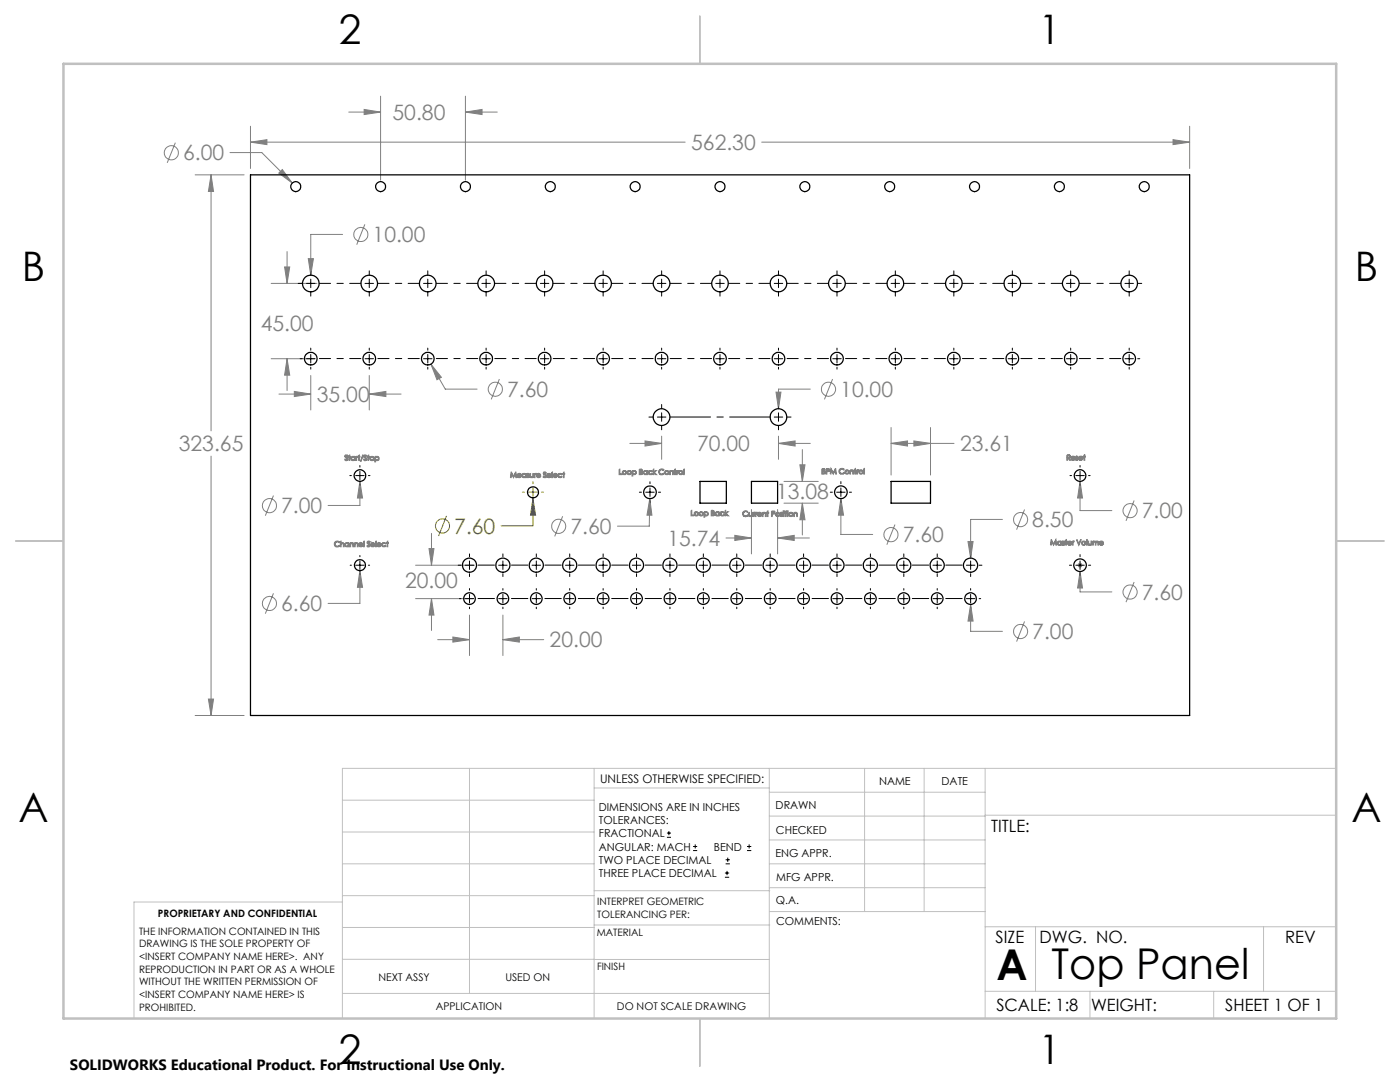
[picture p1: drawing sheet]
<svg xmlns="http://www.w3.org/2000/svg" width="279mm" height="216mm" viewBox="0 0 279 216" stroke-linecap="round" stroke-linejoin="round" font-family="sans-serif">
<g fill="none" stroke="#808080" stroke-width=".2">
<path d="M76 19.2v16.7M92.9 19.2v16.7M35 28.5l-1.6 4M38.9 34.9h9.8M42.1 34.9l.5 3.3h-1zM42.1 34.9v51.1M45.9 30.4h6.3l6.1 6.1M50 28.4l3.3-.5v1zM50 25.2v8.4M50 28.4h86.7M55.6 34.5l.7-.7 2 2.7zM69.6 22.4h6.4"/>
<path d="M72.7 21.8l3.3 .6-3.3 .5zM92.9 22.4l3.3-.6v1.1zM92.9 22.4h6.3M152 28.4h85.4M234.1 27.9l3.3 .5-3.3 .5zM237.4 25.2v8.4M54.1 56.6h9.2M56.8 53.3h1l-.5 3.3zM57.3 50.2v6.4M61.5 51.6h1l-.5 3.3zM68.4 46.8h-6.4v8.1M72.8 44.8l-1.6 4"/>
<path d="M54.1 71.6h8.8M55.7 78.6h6.3M57.3 71.6l.5 3.3h-1zM57.3 71.6v6.3M58.7 78.1l3.3 .5-3.3 .5zM62 74.9v6.9M73.7 78.6l3.3-.5v1zM73.7 74.9v6.9M73.7 78.6h6.3M86 72.7l2.1 2.6-.9 .5zM86 72.7l2.9 4.9h6.3M99.7 75.6l-1.7 4.1"/>
<path d="M154.9 78.2h1l-.5 3.4zM161.7 77.6h-6.3v4M166.2 75.6l-1.7 4.1M42.1 91v51.8M54.6 98.9l-1.6 4M71.8 96.1l.6 3.3h-1.1zM71.8 96.1v4.8h-6.3M125.7 88.5h6.3M128.7 88l3.3 .5-3.3 .5zM129.7 99.5l.4 3.3h-1zM129.7 99.5l-.1 5.5h-6.4M132 87v4.7"/>
<path d="M155.4 88.5l3.3-.5v1zM155.4 87v4.7M155.4 88.5h6.3M156.5 96.1h6.8M159.6 92.7h1.1l-.6 3.4zM160.1 89.7v6.4M167.8 99.5l.5 3.3h-1zM167.8 99.5v7.1h6.4M177.8 88.5l3.3-.5v1zM177.8 88.5h12.6M177.8 85.3v9.5M182.4 88l3.3 .5-3.3 .5z"/>
<path d="M185.7 85.3v9.5M215.5 96.1l.5 3.3h-.9zM215.5 96.1v5.8h6.4M226.3 99.9l-1.6 4M54.6 118.4l-1.6 4M71.8 113.9l.6 3.3h-1.1zM71.8 113.9v6.5h-6.3M82.9 112.8h11.8M82.9 119.5h11.5M85.6 109.5h1l-.5 3.3zM86.1 119.5l.5 3.2h-1zM86.1 106.4v6.4"/>
<path d="M86.1 119.5v6.3M112.3 103l-1.6 4M144.9 107.4h5.1M146.6 106.8l3.4 .6-3.4 .4zM150 101.7v8.8M155.2 107.4l3.3-.6v1zM155.2 101.7v8.8M155.2 107.4h6.3M156.5 100.4h6.8M160.1 100.4l.6 3.3h-1.1zM160.1 100.4v6.4M178.6 104.7l-1.6 4"/>
<path d="M193.2 108.1h1l-.5 3.3zM200.1 103.6h-6.4v7.8M204.5 101.7l-1.6 4M215.1 112.8h.9M215.2 112.4l.7 .7M215.5 112.3v1M215.5 114.1l.5 3.2h-.9zM215.5 114.1v4h6.4M215.9 112.4l-.7 .7M226.3 116.1l-1.6 4.1M41.6 139.5h1l-.5 3.3zM87.3 127.6h6.4"/>
<path d="M90.4 127.1l3.3 .5-3.3 .5zM93.7 122.7v8.1M100.4 127.6l3.2-.5v1zM100.4 122.7v8.1M100.4 127.6h8.1M193.7 120.6l.5 3.3h-1zM193.7 120.6v5.4h6.4M204.5 124l-1.6 4M38.9 142.8h9.8"/>
<circle cx="34.2" cy="30.5" r="1.4"/>
<circle cx="72" cy="46.8" r="1.4"/>
<circle cx="98.9" cy="77.7" r="1.41"/>
<circle cx="165.3" cy="77.7" r="1.41"/>
<circle cx="53.8" cy="100.9" r="1.4"/>
<circle cx="111.5" cy="105" r="1.42"/>
<circle cx="177.8" cy="106.7" r="1.4"/>
<circle cx="203.7" cy="103.7" r="1.42"/>
<circle cx="225.5" cy="118.1" r="1.42"/>
<circle cx="225.5" cy="101.9" r="1.41"/>
<circle cx="53.8" cy="120.4" r="1.4"/>
<circle cx="203.7" cy="126" r="1.42"/>
</g>
<g fill="none" stroke="#808000" stroke-width=".2">
<path d="M104.2 98.2h.5M105.5 98.2h1.7M106.4 99.5l.5 3.3h-1zM106.4 96.1v.4M106.4 97.4v1.7M106.4 99.5v5.4h-6.4M108.1 98.2h.4M89.1 102.9l-1.6 4.1"/>
<circle cx="88.3" cy="104.9" r="1.41"/>
</g>
<g fill="none" stroke="#000" stroke-width=".2">
<path d="M59.5 56.6h.8M61.2 56.6h1.7M62 54v.9M62 55.7v1.7M62 58.2v.9M72.8 56.6h1.7M73.7 54v.9M73.7 55.7v1.7M73.7 58.2v.9M84.5 56.6h1.7M85.4 54v.9M85.4 55.7v1.7"/>
<path d="M85.4 58.2v.9M96.2 56.6h1.7M97 54v.9M97 55.7v1.7M97 58.2v.9M107.8 56.6h1.7M108.7 54v.9M108.7 55.7v1.7M108.7 58.2v.9M119.5 56.6h1.7M120.4 54v.9M120.4 55.7v1.7"/>
<path d="M120.4 58.2v.9M131.2 56.6h1.7M132 54v.9M132 55.7v1.7M132 58.2v.9M142.8 56.6h1.7M143.7 54v.9M143.7 55.7v1.7M143.7 58.2v.9M154.5 56.6h1.7M155.4 54v.9M155.4 55.7v1.7"/>
<path d="M155.4 58.2v.9M166.2 56.6h1.7M167 54v.9M167 55.7v1.7M167 58.2v.9M177.8 56.6h1.7M178.7 54v.9M178.7 55.7v1.7M178.7 58.2v.9M189.5 56.6h1.7M190.4 54v.9M190.4 55.7v1.7"/>
<path d="M190.4 58.2v.9M201.2 56.6h1.7M202 54v.9M202 55.7v1.7M202 58.2v.9M212.8 56.6h1.7M213.7 54v.9M213.7 55.7v1.7M213.7 58.2v.9M224.5 56.6h1.7M225.4 54v.9M225.4 55.7v1.7"/>
<path d="M225.4 58.2v.9M227 56.6h.9M59.9 71.6h.4M61.2 71.6h1.7M62 69.5v.4M62 70.7v1.7M62 73.3v.4M72.8 71.6h1.7M73.7 69.5v.4M73.7 70.7v1.7M73.7 73.3v.4M84.5 71.6h1.7"/>
<path d="M85.4 69.5v.4M85.4 70.7v1.7M85.4 73.3v.4M96.2 71.6h1.7M97 69.5v.4M97 70.7v1.7M97 73.3v.4M107.8 71.6h1.7M108.7 69.5v.4M108.7 70.7v1.7M108.7 73.3v.4M119.5 71.6h1.7"/>
<path d="M120.4 69.5v.4M120.4 70.7v1.7M120.4 73.3v.4M131.2 71.6h1.7M132 69.5v.4M132 70.7v1.7M132 73.3v.4M142.8 71.6h1.7M143.7 69.5v.4M143.7 70.7v1.7M143.7 73.3v.4M154.5 71.6h1.7"/>
<path d="M155.4 69.5v.4M155.4 70.7v1.7M155.4 73.3v.4M166.2 71.6h1.7M167 69.5v.4M167 70.7v1.7M167 73.3v.4M177.8 71.6h1.7M178.7 69.5v.4M178.7 70.7v1.7M178.7 73.3v.4M189.5 71.6h1.7"/>
<path d="M190.4 69.5v.4M190.4 70.7v1.7M190.4 73.3v.4M201.2 71.6h1.7M202 69.5v.4M202 70.7v1.7M202 73.3v.4M212.8 71.6h1.7M213.7 69.5v.4M213.7 70.7v1.7M213.7 73.3v.4M224.5 71.6h1.7"/>
<path d="M225.4 69.5v.4M225.4 70.7v1.7M225.4 73.3v.4M227 71.6h.5M69.8 94.9h.3M71 94.9h1.7M71.8 92.9v.3M71.8 94.1v1.6M71.8 96.6v.3M73.5 94.9h.3M127.6 98.2h.4M128.9 98.2h1.7"/>
<path d="M129.5 83.2h.9M129.7 96.1v.4M129.7 97.4v1.7M129.7 99.9v.4M131.2 83.2h1.7M131.4 98.2h.4M132 80.7v.8M132 82.4v1.7M132 84.9v.9M154.5 83.2h1.7M155.4 80.7v.8M155.4 82.4v1.7"/>
<path d="M155.4 84.9v.9M157.1 83.2h.8M165.7 98.2h.4M167 98.2h1.7M167.8 96.1v.4M167.8 97.4v1.7M167.8 99.9v.4M169.5 98.2h.4M213.5 94.9h.4M214.7 94.9h1.7M215.5 92.9v.3M215.5 94.1v1.6"/>
<path d="M215.5 96.6v.3M217.2 94.9h.4M69.9 112.8h.2M71 112.8h1.7M71.8 110.8v.3M71.8 111.9v1.7M71.8 114.5v.2M73.5 112.8h.3M91.4 112.8h.6M91.7 119.5h.3M92.9 119.5h1.6M92.9 112.8h1.6"/>
<path d="M93.7 110.5v.6M93.7 111.9v1.7M93.7 114.5v.5M93.7 117.4v.4M93.7 118.6v1.7M99.5 119.5h1.7M99.5 112.8h1.7M100.4 110.5v.6M100.4 111.9v1.7M100.4 114.5v.5M100.4 117.4v.4M100.4 118.6v1.7"/>
<path d="M106.2 119.5h1.7M106.2 112.8h1.7M107 110.5v.6M107 111.9v1.7M107 114.5v.5M107 117.4v.4M107 118.6v1.7M112.9 119.5h1.6M112.9 112.8h1.6M113.7 110.5v.6M113.7 111.9v1.7M113.7 114.5v.5"/>
<path d="M113.7 117.4v.4M113.7 118.6v1.7M119.5 119.5h1.7M119.5 112.8h1.7M120.4 110.5v.6M120.4 111.9v1.7M120.4 114.5v.5M120.4 117.4v.4M120.4 118.6v1.7M126.2 119.5h1.7M126.2 112.8h1.7M127 110.5v.6"/>
<path d="M127 111.9v1.7M127 114.5v.5M127 117.4v.4M127 118.6v1.7M132.9 119.5h1.6M132.9 112.8h1.6M133.7 110.5v.6M133.7 111.9v1.7M133.7 114.5v.5M133.7 117.4v.4M133.7 118.6v1.7M139.5 119.5h1.7"/>
<path d="M139.5 112.8h1.7M140.4 110.5v.6M140.4 111.9v1.7M140.4 114.5v.5M140.4 117.4v.4M140.4 118.6v1.7M146.2 119.5h1.7M146.2 112.8h1.7M147 110.5v.6M147 111.9v1.7M147 114.5v.5M147 117.4v.4"/>
<path d="M147 118.6v1.7M152.9 119.5h1.7M152.9 112.8h1.7M153.7 110.5v.6M153.7 111.9v1.7M153.7 114.5v.5M153.7 117.4v.4M153.7 118.6v1.7M159.5 119.5h1.7M159.5 112.8h1.7M160.4 110.5v.6M160.4 111.9v1.7"/>
<path d="M160.4 114.5v.5M160.4 117.4v.4M160.4 118.6v1.7M166.2 119.5h1.7M166.2 112.8h1.7M167 110.5v.6M167 111.9v1.7M167 114.5v.5M167 117.4v.4M167 118.6v1.7M172.9 119.5h1.7M172.9 112.8h1.7"/>
<path d="M173.7 110.5v.6M173.7 111.9v1.7M173.7 114.5v.5M173.7 117.4v.4M173.7 118.6v1.7M179.5 119.5h1.7M179.5 112.8h1.7M180.4 110.5v.6M180.4 111.9v1.7M180.4 114.5v.5M180.4 117.4v.4M180.4 118.6v1.7"/>
<path d="M186.2 119.5h1.7M186.2 112.8h1.7M187 110.5v.6M187 111.9v1.7M187 114.5v.5M187 117.4v.4M187 118.6v1.7M192.9 119.5h1.7M192.9 112.8h1.7M193.7 110.5v.6M193.7 111.9v1.7M193.7 114.5v.5"/>
<path d="M193.7 117.4v.4M193.7 118.6v1.7M195.4 119.5h.3M195.4 112.8h.6M213.4 112.8h.5M214.7 112.8h1.7M215.5 110.7v.4M215.5 111.9v1.7M215.5 114.5v.4M217.2 112.8h.5M93.7 121.1v.4M100.4 121.1v.4"/>
<path d="M107 121.1v.4M113.7 121.1v.4M120.4 121.1v.4M127 121.1v.4M133.7 121.1v.4M140.4 121.1v.4M147 121.1v.4M153.7 121.1v.4M160.4 121.1v.4M167 121.1v.4M173.7 121.1v.4M180.4 121.1v.4"/>
<path d="M187 121.1v.4M193.7 121.1v.4M133.1 167.1h.8M133.1 166.2h.8M133.5 165.8v.9M138.3 169.7h.8M138.3 168.9h.8M138.7 168.5v.8M144.7 175h.8M144.7 174.2h.8M144.8 172.4h.9M144.8 171.6h.9"/>
<path d="M145.1 173.8v.8M145.2 171.1v.9M149.1 169.7h.8M149.1 168.9h.8M149.5 168.5v.8"/>
</g>
<g fill="none" stroke="#808080" stroke-width=".25">
<path d="M68.9 90.9l.3-.1 .2 .2h-.1a.18 .18 0 0 0-.2-.1 .18 .18 0 0 0-.2 .2 .18 .18 0 0 0 .2 .1l.2 .2a.26 .26 0 0 1-.1 .5 .26 .26 0 0 1-.3-.3 .23 .23 0 0 0 .2 .2 .23 .23 0 0 0 .2-.3 .23 .23 0 0 0-.3-.2l-.2-.2zM69.7 90.8l.1 .3h.1l-.1 .1v.7h-.1v-.7h-.2zM70.1 91.2l.2-.1 .5 .1 .1-.1v.8l-.8-.1zM71 91.1l.2 .1 .2-.1-.2 .2v.6h-.2zM71.6 90.8l.2 .3-.1 .8h-.1v-.7h-.1zM72.4 90.8h.1l-.5 1.2zM72.7 90.9a.22 .22 0 0 1 .3-.1 .22 .22 0 0 1 .1 .2l-.1-.1a.16 .16 0 0 0-.3 .1 .16 .16 0 0 0 .1 .2l.2 .1a.29 .29 0 0 1 .2 .4 .29 .29 0 0 1-.3 .2 .29 .29 0 0 1-.3-.3 .24 .24 0 0 0 .3 .2 .24 .24 0 0 0 .2-.3 .24 .24 0 0 0-.3-.2l-.2-.2zM73.5 90.8l.1 .3h.1l-.1 .1v.7l-.1-.7h-.2zM74.8 91.1l.1 .1 .2-.1 .4 .1 .1 .2-.1 .4a.36 .36 0 0 1-.6-.1v.4h-.1zM102 94.2l.5 .9 .4-.9 .2 1.1h-.1l-.1-.8-.4 .8-.4-.8-.1 .8h-.1zM103.3 94.6a.4 .4 0 0 1 .5-.1 .4 .4 0 0 1 .2 .4h-.7l.2 .3 .5-.1-.5 .2-.3-.4zM103.4 94.7l.3-.1 .2 .2h-.6z"/>
<path d="M104.2 94.7h.1a.37 .37 0 0 1 .6 0l.1-.2v.8l-.2-.1a.42 .42 0 0 1-.5 0 .42 .42 0 0 1-.1-.5zM105.3 94.5l.3 .1h-.2a.18 .18 0 0 0-.1 .2 .18 .18 0 0 0 .3 .1l-.1 .4-.3-.1h.1a.15 .15 0 0 0 .2-.1 .15 .15 0 0 0-.2-.2l-.1-.1zM105.8 94.5h.1v.6a.27 .27 0 0 0 .3 0 .27 .27 0 0 0 .2-.2v-.4h.1l-.1 .6-.4 .2-.2-.2zM106.6 94.5l.2 .1 .2-.1-.2 .2v.6h-.2zM107.2 94.6a.4 .4 0 0 1 .4-.1 .4 .4 0 0 1 .3 .4h-.7l.2 .3 .4-.1-.1 .2h-.3l-.3-.3zM107.3 94.6h.4l.1 .2h-.6zM108.5 94.2h.3l.2 .2h-.1a.2 .2 0 0 0-.4 0 .21 .21 0 0 0 .3 .3l.2 .2-.2 .4a.22 .22 0 0 1-.3 0 .22 .22 0 0 1 0-.3 .22 .22 0 0 0 .3 .2 .22 .22 0 0 0 0-.4l-.4-.3zM109.3 94.6a.4 .4 0 0 1 .4-.1 .4 .4 0 0 1 .3 .4h-.7l.1 .3 .5-.1-.1 .2h-.4l-.2-.3zM109.3 94.7l.3-.1 .3 .2h-.6zM110.1 94.2h.1v1.1h-.1zM110.6 94.6l.4-.1 .2 .4h-.7a.37 .37 0 0 0 .3 .3 .37 .37 0 0 0 .4-.1l-.3 .2-.4-.1-.1-.4zM110.6 94.7l.3-.1 .2 .2h-.6z"/>
<path d="M111.4 94.7l.3-.2a.23 .23 0 0 1 .3 0 .23 .23 0 0 1 .1 .2l-.4-.1a.32 .32 0 0 0-.1 .5 .32 .32 0 0 0 .5 0l-.2 .2-.4-.1-.1-.2zM112.5 94.2v.3h.2l-.2 .1v.7v-.7h-.2l.2-.1zM123.6 93.6h.1v1h.4v.1h-.5zM126.2 93.9l.1 .2 .4-.2 .3 .3-.2 .5h-.4l-.1-.2v.5h-.1zM127.6 93.6l.4 .1a.25 .25 0 0 1 .2 .2 .25 .25 0 0 1-.2 .2l.2 .2v.2l-.6 .2zM127.7 93.7h.1a.21 .21 0 0 1 .3 .3 .21 .21 0 0 1-.4 .1zM127.7 94.2h.1a.21 .21 0 0 1 .3 .2 .21 .21 0 0 1-.3 .2h-.1zM128.5 94.1l.2-.2 .4 .2 .1-.2v.8l-.1-.2-.1 .2a.4 .4 0 0 1-.5-.1 .4 .4 0 0 1 0-.5zM129.5 94l.5-.1 .2 .2-.4-.1-.3 .1a.37 .37 0 0 0 .2 .5 .37 .37 0 0 0 .5-.1l-.2 .2h-.4l-.2-.3zM130.4 93.6l.1 .6 .5-.3-.4 .4 .4 .4-.5-.4-.1 .4zM131.7 93.8l.5-.2 .3 .2-.4-.1-.4 .1-.1 .5a.64 .64 0 0 0 .9 .2l-.3 .2-.5-.2a.51 .51 0 0 1 0-.7zM133.7 93.9l.1 .2 .1-.2a.32 .32 0 0 1 .3 .1 .32 .32 0 0 1 .1 .3v.4v-.4a.27 .27 0 0 0-.3-.3 .27 .27 0 0 0-.2 .4l-.1 .3z"/>
<path d="M134.7 93.6h.1v.3h.1l-.1 .1v.7h-.1v-.7h-.2l.2-.1zM135 93.9l.1 .1 .3-.1-.3 .2v.6zM136.5 93.6v1.1zM164 93.5h.4l.2 .2-.1 .3 .2 .3-.2 .2-.5 .1zM164.1 93.6h.2a.2 .2 0 0 1 .2 .3 .2 .2 0 0 1-.4 0zM164.1 94.1h.1a.23 .23 0 0 1 .4 .1 .23 .23 0 0 1-.3 .3h-.2zM164.9 93.5h.3a.32 .32 0 0 1 .3 .4 .32 .32 0 0 1-.5 .2v.5h-.1zM165 93.6h.2a.2 .2 0 0 1 .3 .2 .2 .2 0 0 1-.3 .2h-.2zM165.8 93.5l.5 .9 .5-.9 .1 1.1h-.1l-.1-.8-.4 .8-.4-.8-.1 .8h-.1zM167.6 93.6l.6-.1 .3 .2-.6-.1-.3 .3a.47 .47 0 0 0 .2 .6 .47 .47 0 0 0 .6-.2l.1 .1-.3 .2-.5-.1-.2-.3zM169.7 93.8v.1a.33 .33 0 0 1 .4-.1 .33 .33 0 0 1 .2 .4v.4h-.1v-.4a.27 .27 0 0 0-.3-.3 .27 .27 0 0 0-.2 .4v.3zM170.6 93.5l.1 .3h.2l-.2 .1v.7l-.1-.7h-.1l.1-.1z"/>
<path d="M171 93.8l.1 .1 .2-.1-.2 .2v.6h-.1zM172.4 93.5h.1v1.1h-.1zM212.9 90.8h.5a.3 .3 0 0 1 .2 .3 .3 .3 0 0 1-.4 .2l.4 .5-.5-.5-.2 .5zM213 90.9h.2a.2 .2 0 0 1 .3 .2 .2 .2 0 0 1-.3 .1h-.2zM213.9 91.1a.39 .39 0 0 1 .5 0 .39 .39 0 0 1 .2 .4h-.7v.1a.3 .3 0 0 0 .6 0 .38 .38 0 0 1-.6 .1 .38 .38 0 0 1 0-.6zM213.9 91.3l.3-.2 .3 .3h-.6zM214.8 91.1l.3 .1h-.3l.1 .2a.21 .21 0 0 1 .2 .2 .21 .21 0 0 1-.1 .2 .21 .21 0 0 1-.3-.1 .17 .17 0 0 0 .3 0 .17 .17 0 0 0 0-.2 .17 .17 0 0 0-.2-.1zM215.4 91.1a.4 .4 0 0 1 .5 0 .4 .4 0 0 1 .2 .4h-.7a.34 .34 0 0 0 .3 .3 .34 .34 0 0 0 .3-.2l-.2 .2a.4 .4 0 0 1-.5-.2 .4 .4 0 0 1 .1-.5zM215.5 91.2h.3l.2 .2h-.6zM216.4 90.7h.1v.4h.1l-.1 .1v.6h-.1v-.6h-.2l.2-.1zM66.8 108.2l.4-.2 .6 .2-.7-.1-.2 .3v.3a.5 .5 0 0 0 .8 .1l-.3 .3-.4-.1-.3-.3zM67.9 108h.2v.4a.33 .33 0 0 1 .4-.1 .33 .33 0 0 1 .2 .4v.4h-.2v-.4a.27 .27 0 0 0-.3-.3 .27 .27 0 0 0-.1 .4l-.2 .3z"/>
<path d="M68.9 108.4l.2-.1 .4 .1 .1-.1v.8l-.1-.2-.1 .1a.4 .4 0 0 1-.5-.1 .4 .4 0 0 1 0-.5zM69.8 108.3l.2 .1a.3 .3 0 0 1 .4-.1 .3 .3 0 0 1 .1 .4l-.1 .4v-.5a.26 .26 0 0 0-.3-.2 .26 .26 0 0 0-.1 .4l-.2 .3zM70.8 108.3l.1 .1a.32 .32 0 0 1 .4-.1 .32 .32 0 0 1 .1 .4v.4h-.1v-.4a.27 .27 0 0 0-.3-.3 .27 .27 0 0 0-.2 .4v.3zM71.7 108.4h.1a.39 .39 0 0 1 .4-.1 .39 .39 0 0 1 .2 .4h-.7a.35 .35 0 0 0 .3 .3 .35 .35 0 0 0 .4-.1l-.3 .2-.3-.1-.2-.2zM71.8 108.5l.2-.1 .3 .2h-.6zM72.6 108h.1v1.1h-.1zM73.3 108.1a.3 .3 0 0 1 .5 .1h-.1a.18 .18 0 0 0-.2-.1 .18 .18 0 0 0-.1 .2 .18 .18 0 0 0 .2 .1v.1a.29 .29 0 0 1 .3 .3 .29 .29 0 0 1-.3 .3 .29 .29 0 0 1-.3-.3 .23 .23 0 0 0 .3 .2 .23 .23 0 0 0 .2-.2 .23 .23 0 0 0-.3-.3l-.2-.1zM74.2 108.4a.39 .39 0 0 1 .4-.1 .39 .39 0 0 1 .2 .4h-.7a.34 .34 0 0 0 .3 .3 .34 .34 0 0 0 .4-.1l-.3 .2a.4 .4 0 0 1-.5-.3 .4 .4 0 0 1 .2-.4zM74.2 108.4h.3l.2 .2h-.6zM75 108h.1v1.1h-.1zM75.4 108.4a.42 .42 0 0 1 .4-.1 .42 .42 0 0 1 .3 .4h-.7l.2 .3 .4-.1-.2 .2-.4-.1-.2-.2zM75.5 108.4h.3l.2 .2h-.6z"/>
<path d="M76.3 108.4l.5-.1 .2 .2-.4-.1a.34 .34 0 0 0-.2 .6 .34 .34 0 0 0 .6-.1l-.2 .2h-.3a.37 .37 0 0 1-.3-.3 .37 .37 0 0 1 .1-.4zM77.3 108l.1 .3h.1l-.1 .1v.7l-.1-.7h-.1l.1-.1zM137.9 101.8h.1v1h.4v.1h-.5zM140.5 102.1l.1 .2 .2-.2 .4 .1 .1 .2-.1 .4a.36 .36 0 0 1-.6 0v.4h-.1zM142 101.8h.2a.27 .27 0 0 1 .3 .2 .27 .27 0 0 1-.1 .3v.1a.28 .28 0 0 1 .2 .3 .28 .28 0 0 1-.4 .2h-.2zM142.1 102h.3l-.1 .3h-.2zM142.1 102.4h.1a.24 .24 0 0 1 .3 .3 .24 .24 0 0 1-.4 .1zM142.8 102.3a.4 .4 0 0 1 .7 0v-.2v.8v-.1l-.3 .1-.4-.2zM143.9 102.2h.1a.29 .29 0 0 1 .5 .2l-.2-.2-.3 .1a.32 .32 0 0 0 0 .5 .32 .32 0 0 0 .5-.1l-.2 .2-.4-.1-.1-.1zM144.7 101.8h.1v.6l.5-.3-.4 .4 .4 .4-.5-.3v.3h-.1zM148.4 102.1l.5-.1 .4 .2-.6-.1-.4 .4a.47 .47 0 0 0 .4 .4 .47 .47 0 0 0 .5-.1l.1 .1-.3 .1h-.6l-.2-.3zM149.4 102.3h.1v.3a.26 .26 0 0 0 .3 .3 .26 .26 0 0 0 .2-.3v-.3h.1v.6l-.5 .1z"/>
<path d="M150.3 102.3l.1 .1 .3-.1-.3 .2v.5h-.1zM150.7 102.3l.1 .1 .3-.1-.3 .2v.5h-.1zM151.4 102.3l.2-.1 .3 .2 .1 .3h-.7l.1 .2 .5-.1-.1 .2h-.4l-.2-.1v-.4zM151.4 102.4h.4l.1 .2h-.6zM152.2 102.3l.1 .1a.33 .33 0 0 1 .4-.1 .33 .33 0 0 1 .2 .4v.3h-.1v-.3a.28 .28 0 0 0-.4-.4 .27 .27 0 0 0-.1 .5l-.1 .2zM153.1 102h.1v.3h.2l-.2 .1v.6h-.1v-.6h-.1zM154 102l.6 .1v.4l-.5 .1v.4h-.1zM154.1 102.1h.3a.19 .19 0 0 1 .1 .2 .19 .19 0 0 1-.2 .1h-.2zM155.9 102.3l.2 .1-.1-.1a.17 .17 0 0 0-.1 .3 .17 .17 0 0 0 .2 .1 .21 .21 0 0 1 0 .3 .21 .21 0 0 1-.3-.1 .17 .17 0 0 0 .3-.1 .18 .18 0 0 0-.3-.2zM156.4 102.3h.1v.7h-.1zM156.8 102v.3h.2l-.2 .1v.6v-.6h-.2l.2-.1zM157.2 102.3v.7z"/>
<path d="M158.4 102.3l.1 .1a.31 .31 0 0 1 .4-.1 .31 .31 0 0 1 .2 .4v.3l-.1-.3a.26 .26 0 0 0-.3-.3 .26 .26 0 0 0-.2 .4l-.1 .2zM209.8 107.7l.5 .9 .4-.9 .2 1.1h-.2l-.1-.8-.3 .8-.4-.8-.1 .8h-.1zM211.1 108.1l.2-.1 .4 .1 .1-.1v.8l-.1-.2a.4 .4 0 0 1-.5 .1 .4 .4 0 0 1-.1-.6zM212.1 108l.3 .1h-.3l.2 .2a.21 .21 0 0 1 .1 .4 .21 .21 0 0 1-.3-.1l.1 .1a.17 .17 0 0 0 .1-.2 .17 .17 0 0 0-.2-.1zM212.7 107.7l.1 .3h.1l-.1 .1v.7l-.1-.7h-.1l.1-.1zM213.2 108.1a.41 .41 0 0 1 .4-.1 .41 .41 0 0 1 .3 .4h-.7l.2 .3 .3-.2a.35 .35 0 0 1-.4 .3 .35 .35 0 0 1-.2-.5zM213.2 108.2l.4-.1 .2 .2h-.6zM214 108l.1 .1 .3-.1-.3 .2v.6h-.1zM214.8 107.7l.5 .8 .5-.8-.5 1.1zM216.9 107.7h.1v1.1h-.1zM217.2 108l.1 .5a.26 .26 0 0 0 .3 .2 .26 .26 0 0 0 .2-.4v-.3v.7l-.2 .1-.3-.1zM218.1 108l.1 .1 .3-.1 .2 .2a.28 .28 0 0 1 .3-.2 .28 .28 0 0 1 .2 .3v.5l-.1-.5a.25 .25 0 0 0-.3-.2 .25 .25 0 0 0-.1 .4l-.1 .3v-.4a.24 .24 0 0 0-.3-.3 .24 .24 0 0 0-.1 .3l-.1 .4z"/>
<path d="M219.6 108.1v-.1a.38 .38 0 0 1 .4 0 .38 .38 0 0 1 .2 .4h-.7l.2 .3 .5-.1-.3 .2a.39 .39 0 0 1-.5-.3 .39 .39 0 0 1 .2-.4zM219.6 108.2l.4-.1 .1 .2h-.6z"/>
<circle cx="70.5" cy="91.5" r=".3"/>
<circle cx="74.2" cy="91.5" r=".4"/>
<circle cx="74.2" cy="91.5" r=".3"/>
<circle cx="75.2" cy="91.5" r=".32"/>
<circle cx="104.6" cy="94.9" r=".31"/>
<circle cx="124.6" cy="94.3" r=".39"/>
<circle cx="124.6" cy="94.3" r=".31"/>
<circle cx="125.6" cy="94.3" r=".4"/>
<circle cx="125.6" cy="94.3" r=".31"/>
<circle cx="126.6" cy="94.3" r=".31"/>
<circle cx="128.8" cy="94.3" r=".32"/>
<circle cx="133.1" cy="94.3" r=".39"/>
<circle cx="133.1" cy="94.3" r=".31"/>
<circle cx="135.9" cy="94.3" r=".31"/>
<circle cx="135.9" cy="94.3" r=".39"/>
<circle cx="169" cy="94.2" r=".41"/>
<circle cx="169.1" cy="94.2" r=".3"/>
<circle cx="171.8" cy="94.2" r=".3"/>
<circle cx="171.8" cy="94.2" r=".4"/>
<circle cx="69.2" cy="108.7" r=".32"/>
<circle cx="138.9" cy="102.5" r=".41"/>
<circle cx="139" cy="102.5" r=".31"/>
<circle cx="139.9" cy="102.5" r=".31"/>
<circle cx="139.9" cy="102.5" r=".41"/>
<circle cx="140.9" cy="102.6" r=".32"/>
<circle cx="143.1" cy="102.5" r=".31"/>
<circle cx="155.2" cy="102.6" r=".4"/>
<circle cx="155.2" cy="102.7" r=".31"/>
<circle cx="156.4" cy="102" r=".09"/>
<circle cx="157.2" cy="102" r=".08"/>
<circle cx="157.8" cy="102.6" r=".4"/>
<circle cx="157.8" cy="102.7" r=".31"/>
<circle cx="211.4" cy="108.4" r=".32"/>
<circle cx="216.3" cy="108.4" r=".31"/>
<circle cx="216.3" cy="108.4" r=".4"/>
</g>
<g fill="none" stroke="#c0c0c0" stroke-width=".2">
<path d="M68.3 159.7h50.3M93.7 153.3v44.9M118.6 153.3v49.9M118.6 157.2h34.9M153.5 153.3v49.9M153.5 158.1h43.1M172.5 153.3v28.6M184.4 153.3v28.6M196.6 153.3v49.9M266.7 153.3h-198.4v49.9M68.3 178.7h50.3M68.3 172.4h50.3"/>
<path d="M68.3 166h50.3M68.3 180h-41.6v23.2M118.6 177.7h35M153.5 167.6h43.1M153.5 162.8h43.1M153.5 172.4h43.1M153.5 177.1h43.1M196.6 162.7h70.1M68.3 198.2h85.2M68.3 191.4l85.2 .1M68.3 185.1h50.3M118.6 184.6h35"/>
<path d="M153.6 181.9h43M196.6 197.8h70.1M196.6 184.9h70.1M206.7 184.9v12.9M217.5 197.8v5.4M242.2 197.8v5.4M252.2 184.9v12.9"/>
</g>
<path d="M139.7 3.2v9.5M3.1 107.9h9.6M266.7 107.9h9.5M139.7 203.2v9.6" fill="none" stroke="#c0c0c0" stroke-width=".25"/>
<path d="M12.7 12.7h254v190.5h-254z" fill="none" stroke="#c0c0c0" stroke-width=".5"/>
<g fill="none" stroke="#000" stroke-width=".2" stroke-dasharray="15.2 1.3 1.3 1.3">
<path d="M95.4 119.4h3.3M95.4 112.8h3.3M102.1 119.4h3.3M102.1 112.8h3.3M108.7 119.4h3.3M108.7 112.8h3.3M115.4 119.4h3.3M115.4 112.8h3.3M122.1 119.4h3.3M122.1 112.8h3.3M128.7 119.4h3.3M128.7 112.8h3.3"/>
<path d="M135.4 119.4h3.3M135.4 112.8h3.3M142.1 119.4h3.3M142.1 112.8h3.3M148.7 119.4h3.3M148.7 112.8h3.3M155.4 119.4h3.3M155.4 112.8h3.3M162.1 119.4h3.3M162.1 112.8h3.3M168.7 119.4h3.3M168.7 112.8h3.3"/>
<path d="M175.4 119.4h3.3M175.4 112.8h3.3M182.1 119.4h3.3M182.1 112.8h3.3M188.7 119.4h3.3M188.7 112.8h3.3"/>
</g>
<g fill="none" stroke="#000" stroke-width=".2" stroke-dasharray="15.2 1.3 1.3 1.3" stroke-dashoffset="13">
<path d="M63.7 56.5h8.3M75.4 56.5h8.3M87.1 56.5h8.3M98.7 56.5h8.3M110.4 56.5h8.3M122.1 56.5h8.3M133.7 56.5h8.3M145.4 56.5h8.3M157.1 56.5h8.3M168.7 56.5h8.3M180.4 56.5h8.3M192.1 56.5h8.3"/>
<path d="M203.7 56.5h8.3M215.4 56.5h8.3M63.7 71.5h8.3M75.4 71.5h8.3M87.1 71.5h8.3M98.7 71.5h8.3M110.4 71.5h8.3M122.1 71.5h8.3M133.7 71.5h8.3M145.4 71.5h8.3M157.1 71.5h8.3M168.7 71.5h8.3"/>
<path d="M180.4 71.5h8.3M192.1 71.5h8.3M203.7 71.5h8.3M215.4 71.5h8.3"/>
</g>
<path d="M133.7 83.2h20" fill="none" stroke="#000" stroke-width=".2" stroke-dasharray="15.2 1.3 1.3 1.3" stroke-dashoffset="7.2"/>
<path d="M106.4 99.5l.5 3.3h-1z" fill="#808000"/>
<path d="M61.5 51.6l.5 3.3 .5-3.3zM56.8 53.3h1l-.5 3.3zM57.3 71.6l.5 3.3h-1zM58.7 78.1l3.3 .5-3.3 .5zM73.7 78.6l3.3-.5v1zM86 72.7l1.2 3.1 .9-.5zM154.9 78.2l.5 3.4 .5-3.4zM128.7 88l3.3 .5-3.3 .5zM155.4 88.5l3.3-.5v1zM42.1 34.9l.5 3.3h-1zM41.6 139.5h1l-.5 3.3zM234.1 27.9l3.3 .5-3.3 .5zM50 28.4l3.3-.5v1zM71.8 96.1l-.5 3.3h1.1zM71.8 113.9l-.5 3.3h1.1zM129.7 99.5l-.6 3.3h1zM160.1 100.4l.6 3.3h-1.1zM159.6 92.7h1.1l-.6 3.4zM146.6 106.8l3.4 .6-3.4 .4zM155.2 107.4l3.3-.6v1zM167.8 99.5l-.5 3.3h1zM182.4 88l3.3 .5-3.3 .5zM177.8 88.5l3.3-.5v1zM215.5 96.1l-.4 3.3h.9zM215.5 114.1l-.4 3.2h.9zM193.7 120.6l-.5 3.3h1zM193.2 108.1l.5 3.3 .5-3.3zM85.6 109.5h1l-.5 3.3zM86.1 119.5l.5 3.2h-1zM90.4 127.1l3.3 .5-3.3 .5zM100.4 127.6l3.2-.5v1zM56.3 33.8l-.7 .7 2.7 2zM72.7 21.8l3.3 .6-3.3 .5zM92.9 22.4l3.3-.6v1.1z" fill="#808080"/>
<g fill="none" stroke="#000" stroke-width=".25">
<path d="M50 34.9h187.4v107.9h-187.4zM139.7 96.1h5.3v4.3h-5.3zM150 96.1h5.2v4.3h-5.2zM177.8 96.1h7.9v4.3h-7.9z"/>
<circle cx="59" cy="37.2" r="1"/>
<circle cx="76" cy="37.2" r="1"/>
<circle cx="92.9" cy="37.2" r="1"/>
<circle cx="109.8" cy="37.2" r="1"/>
<circle cx="126.8" cy="37.2" r="1"/>
<circle cx="143.7" cy="37.2" r="1"/>
<circle cx="160.6" cy="37.2" r="1"/>
<circle cx="177.6" cy="37.2" r="1"/>
<circle cx="194.5" cy="37.2" r="1"/>
<circle cx="211.4" cy="37.2" r="1"/>
<circle cx="228.4" cy="37.2" r="1"/>
<circle cx="62" cy="56.6" r="1.67"/>
<circle cx="73.7" cy="56.6" r="1.67"/>
<circle cx="85.3" cy="56.6" r="1.67"/>
<circle cx="97" cy="56.6" r="1.67"/>
<circle cx="108.7" cy="56.6" r="1.68"/>
<circle cx="120.3" cy="56.6" r="1.67"/>
<circle cx="132" cy="56.6" r="1.67"/>
<circle cx="143.7" cy="56.6" r="1.67"/>
<circle cx="155.3" cy="56.6" r="1.67"/>
<circle cx="167" cy="56.6" r="1.67"/>
<circle cx="178.7" cy="56.6" r="1.67"/>
<circle cx="190.4" cy="56.6" r="1.68"/>
<circle cx="202" cy="56.6" r="1.67"/>
<circle cx="213.7" cy="56.6" r="1.67"/>
<circle cx="225.4" cy="56.6" r="1.67"/>
<circle cx="62" cy="71.5" r="1.26"/>
<circle cx="73.7" cy="71.5" r="1.26"/>
<circle cx="85.4" cy="71.5" r="1.26"/>
<circle cx="97" cy="71.5" r="1.28"/>
<circle cx="108.7" cy="71.5" r="1.26"/>
<circle cx="120.4" cy="71.5" r="1.26"/>
<circle cx="132" cy="71.5" r="1.28"/>
<circle cx="143.7" cy="71.5" r="1.26"/>
<circle cx="155.4" cy="71.5" r="1.26"/>
<circle cx="167" cy="71.5" r="1.26"/>
<circle cx="178.7" cy="71.5" r="1.26"/>
<circle cx="190.4" cy="71.5" r="1.26"/>
<circle cx="202" cy="71.5" r="1.26"/>
<circle cx="213.7" cy="71.5" r="1.28"/>
<circle cx="225.4" cy="71.5" r="1.26"/>
<circle cx="71.8" cy="94.9" r="1.16"/>
<circle cx="106.4" cy="98.2" r="1.11"/>
<circle cx="129.7" cy="98.2" r="1.26"/>
<circle cx="132" cy="83.2" r="1.67"/>
<circle cx="155.3" cy="83.2" r="1.67"/>
<circle cx="167.8" cy="98.2" r="1.26"/>
<circle cx="215.5" cy="94.9" r="1.16"/>
<circle cx="71.8" cy="112.8" r="1.1"/>
<circle cx="93.7" cy="119.5" r="1.16"/>
<circle cx="93.7" cy="112.8" r="1.42"/>
<circle cx="100.4" cy="119.5" r="1.16"/>
<circle cx="100.4" cy="112.8" r="1.42"/>
<circle cx="107" cy="119.5" r="1.16"/>
<circle cx="107" cy="112.8" r="1.42"/>
<circle cx="113.7" cy="119.4" r="1.17"/>
<circle cx="113.7" cy="112.8" r="1.42"/>
<circle cx="120.3" cy="119.4" r="1.17"/>
<circle cx="120.4" cy="112.8" r="1.42"/>
<circle cx="127" cy="119.4" r="1.17"/>
<circle cx="127" cy="112.8" r="1.42"/>
<circle cx="133.7" cy="119.4" r="1.17"/>
<circle cx="133.7" cy="112.8" r="1.42"/>
<circle cx="140.3" cy="119.4" r="1.17"/>
<circle cx="140.4" cy="112.8" r="1.42"/>
<circle cx="147" cy="119.4" r="1.17"/>
<circle cx="147" cy="112.8" r="1.41"/>
<circle cx="153.7" cy="119.4" r="1.17"/>
<circle cx="153.7" cy="112.8" r="1.41"/>
<circle cx="160.3" cy="119.4" r="1.17"/>
<circle cx="160.4" cy="112.8" r="1.41"/>
<circle cx="167" cy="119.4" r="1.17"/>
<circle cx="167" cy="112.8" r="1.41"/>
<circle cx="173.7" cy="119.4" r="1.17"/>
<circle cx="173.7" cy="112.8" r="1.41"/>
<circle cx="180.3" cy="119.4" r="1.17"/>
<circle cx="180.4" cy="112.8" r="1.41"/>
<circle cx="187" cy="119.4" r="1.17"/>
<circle cx="187" cy="112.8" r="1.41"/>
<circle cx="193.7" cy="119.4" r="1.17"/>
<circle cx="193.7" cy="112.8" r="1.41"/>
<circle cx="215.5" cy="112.8" r="1.26"/>
</g>
<g font-size="8.5">
<text x="198.9" y="195.5">A</text>
<text x="209.9" y="195.4">Top Panel</text>
</g>
<g font-size="8.1">
<text x="67.6" y="8.9">2</text>
<text x="207.3" y="8.9">1</text>
<text x="4.4" y="56.2">B</text>
<text x="270.4" y="56.2">B</text>
<text x="3.7" y="164.1">A</text>
<text x="269.7" y="164.1">A</text>
<text x="67.6" y="212.4">2</text>
<text x="207.3" y="212.4">1</text>
</g>
<g font-size="4.2" fill="#808080">
<text x="78.3" y="23.9">50.80</text>
<text x="137.9" y="29.9">562.30</text>
<text x="36.5" y="32">6.00</text>
<text x="74.4" y="48.3">10.00</text>
<text x="52" y="66.1">45.00</text>
<text x="63.2" y="80.2">35.00</text>
<text x="101.2" y="79.2">7.60</text>
<text x="167.7" y="79.2">10.00</text>
<text x="35.7" y="90.1">323.65</text>
<text x="139.1" y="90.1">70.00</text>
<text x="191.6" y="90.1">23.61</text>
<text x="154.9" y="99.6">13.08</text>
<text x="56.1" y="102.4">7.00</text>
<text x="113.8" y="106.6">7.60</text>
<text x="206" y="105.2">8.50</text>
<text x="227.9" y="103.4">7.00</text>
<text x="133.2" y="108.9">15.74</text>
<text x="180.2" y="108.2">7.60</text>
<text x="80.8" y="117.4">20.00</text>
<text x="227.9" y="119.7">7.60</text>
<text x="56.1" y="122">6.60</text>
<text x="109.7" y="129.2">20.00</text>
<text x="206" y="127.5">7.00</text>
</g>
<text font-size="4.2" fill="#808000" x="90.7" y="106.5">7.60</text>
<g font-size="3.4">
<text x="197.8" y="166">TITLE:</text>
<text x="198.7" y="188.1">SIZE</text>
<text x="207.5" y="188.1">DWG. NO.</text>
<text x="256.5" y="188.2">REV</text>
<text x="198.8" y="201.7">SCALE: 1:8</text>
<text x="217.7" y="201.8">WEIGHT:</text>
<text x="244.5" y="201.7">SHEET 1 OF 1</text>
</g>
<text font-size="3" x="14" y="213.5">SOLIDWORKS Educational Product. For Instructional Use Only.</text>
<text font-size="2.4" x="119.8" y="156.2">UNLESS OTHERWISE SPECIFIED:</text>
<g font-size="2.2">
<text x="119.5" y="161.8">DIMENSIONS ARE IN INCHES</text>
<text x="154.8" y="161.4">DRAWN</text>
<text x="175.4" y="156.6">NAME</text>
<text x="187.9" y="156.7">DATE</text>
<text x="119.5" y="164.4">TOLERANCES:</text>
<text x="119.5" y="167.1">FRACTIONAL</text>
<text x="154.9" y="166.3">CHECKED</text>
<text x="119.5" y="169.7">ANGULAR: MACH</text>
<text x="119.5" y="172.4">TWO PLACE DECIMAL</text>
<text x="142.5" y="169.7">BEND</text>
<text x="154.8" y="171">ENG APPR.</text>
<text x="119.5" y="175">THREE PLACE DECIMAL</text>
<text x="154.9" y="175.7">MFG APPR.</text>
<text x="154.9" y="180.4">Q.A.</text>
<text x="154.9" y="184.6">COMMENTS:</text>
</g>
<g font-size="2.1">
<text x="75.5" y="195.7">NEXT ASSY</text>
<text x="100.9" y="195.7">USED ON</text>
<text x="86.9" y="201.5">APPLICATION</text>
<text x="123.1" y="201.6">DO NOT SCALE DRAWING</text>
</g>
<g font-size="2">
<text x="31.5" y="182.9">PROPRIETARY AND CONFIDENTIAL</text>
<text x="119.2" y="180.6">INTERPRET GEOMETRIC</text>
<text x="119.2" y="183.1">TOLERANCING PER:</text>
<text x="27.8" y="186.5">THE INFORMATION CONTAINED IN THIS</text>
<text x="27.8" y="189">DRAWING IS THE SOLE PROPERTY OF</text>
<text x="27.8" y="191.6">&lt;INSERT COMPANY NAME HERE&gt;. ANY</text>
<text x="119.1" y="186.7">MATERIAL</text>
<text x="27.8" y="194.1">REPRODUCTION IN PART OR AS A WHOLE</text>
<text x="27.8" y="196.6">WITHOUT THE WRITTEN PERMISSION OF</text>
<text x="119.1" y="193.5">FINISH</text>
<text x="27.8" y="199.1">&lt;INSERT COMPANY NAME HERE&gt; IS</text>
<text x="27.8" y="201.7">PROHIBITED.</text>
</g>
</svg>
